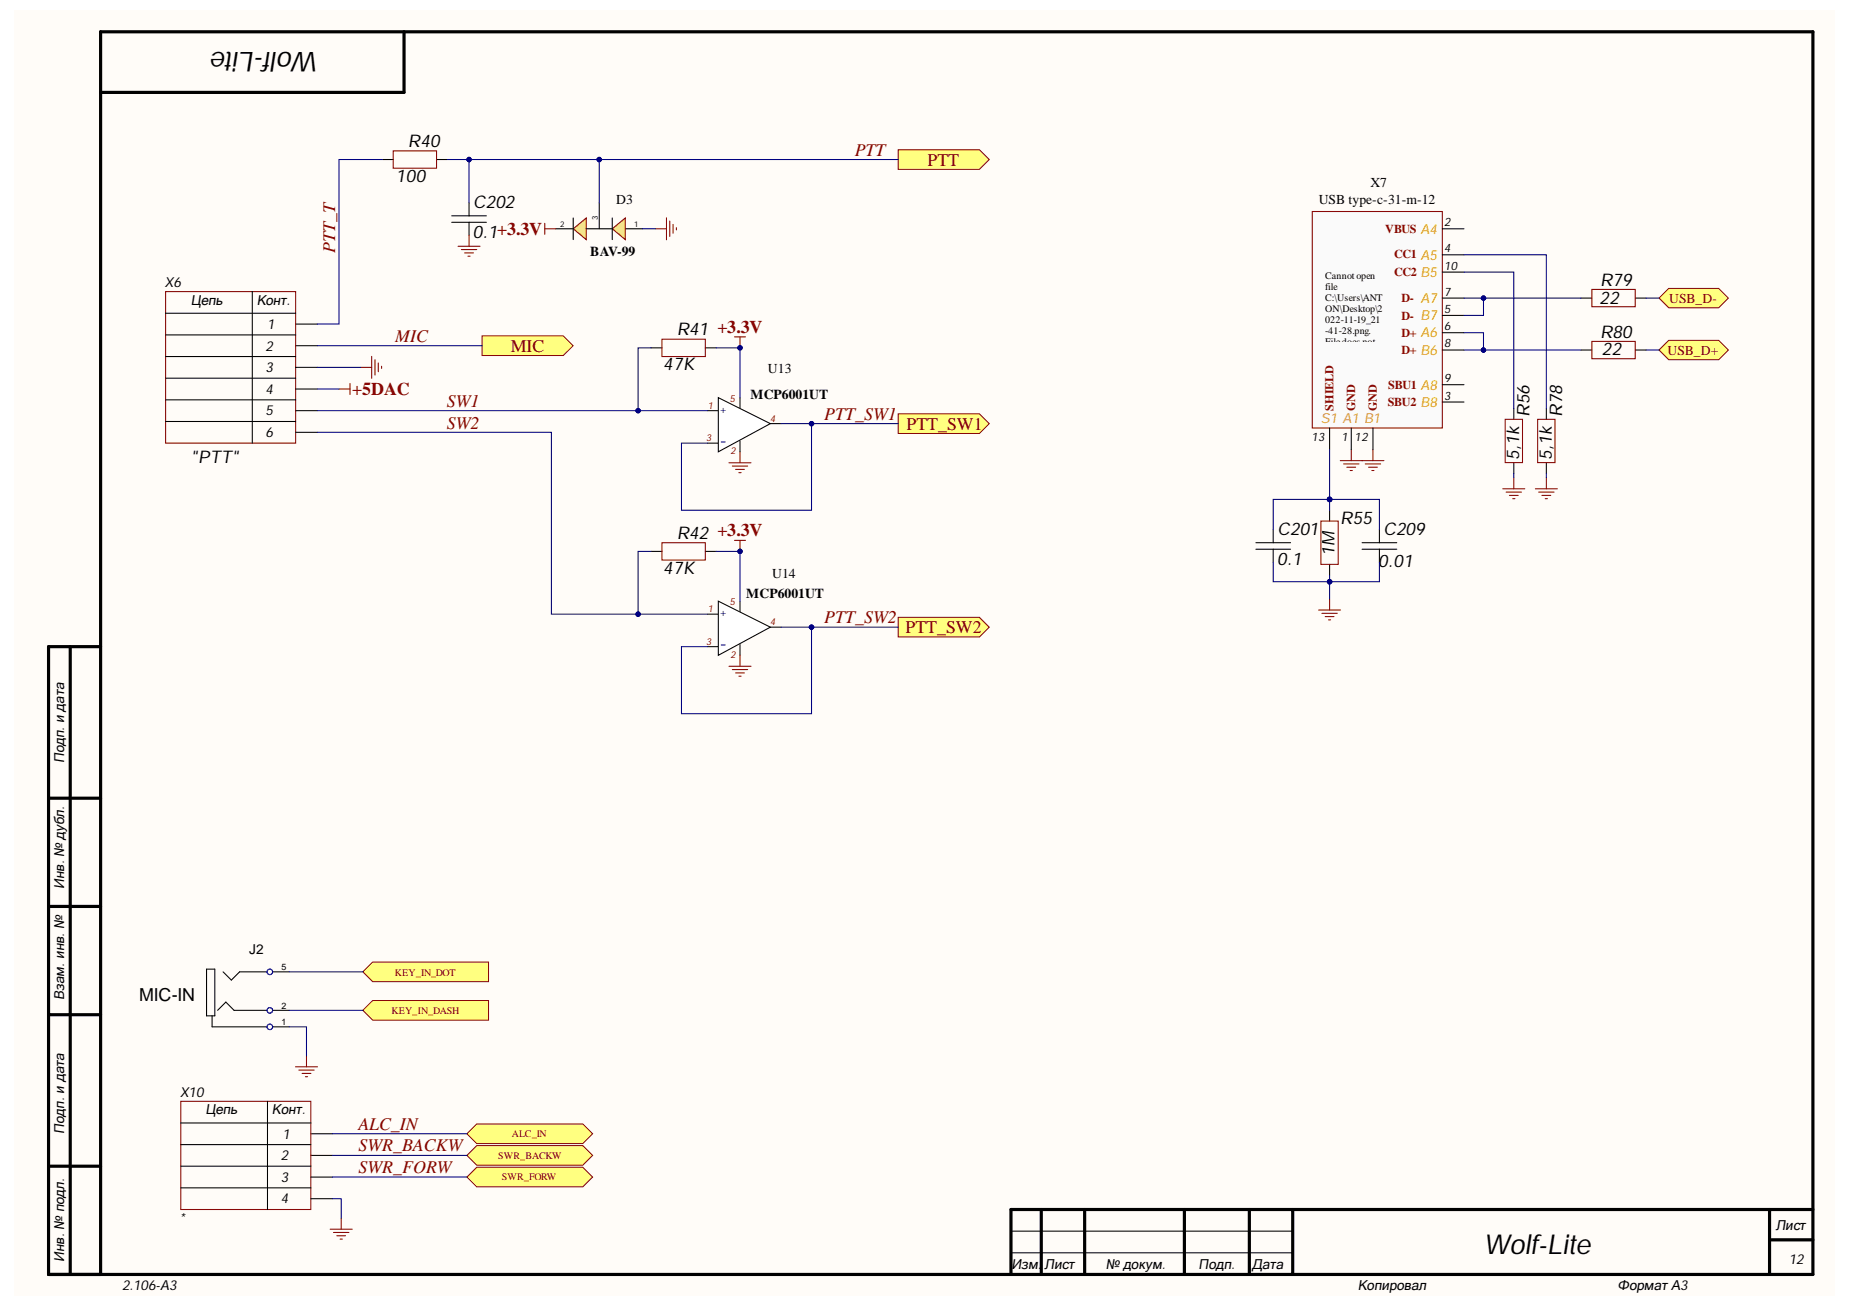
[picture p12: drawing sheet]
<svg xmlns="http://www.w3.org/2000/svg" width="297mm" height="210mm" viewBox="0 0 297 210" stroke-linecap="round" stroke-linejoin="round" font-family="sans-serif">
<g fill="#fffcf8">
<path d="M2.2 1.6h292.2v206.4h-292.2z" fill-rule="evenodd"/>
<path d="M2.2 1.6h292.2v206.4h-292.2z" fill-rule="evenodd"/>
</g>
<g fill="none" stroke="#000" stroke-width=".51">
<path d="M64.8 5.1v9.7h-48.7M11.3 103.8v100.7M16.1 103.8h-8.3v100.7h283.1v-199.4h-274.8v199.4M7.8 128.1h8.3M7.8 145.5h8.3M7.8 162.8h8.3M7.8 187.1h8.3M167.1 194.1v10.4M174.1 194.1v10.4M190.1 194.1v10.4M200.5 194.1v10.4M207.4 194.1v10.4"/>
<path d="M284 194.1v10.4M284 199h6.9M290.9 194.1h-128.7v10.4"/>
</g>
<g fill="none" stroke="#000" stroke-width=".17">
<path d="M61.4 25.6h1.7M70.1 25.6h1.7M72.5 35.7h5.6M72.5 34.6h5.6M75.3 32.5v2.1M75.3 35.7v2.1M89.2 36.7h2.8M26.6 50.3h20.8M26.6 53.7h20.8M26.6 57.2h20.8M40.5 46.8v24.3M47.4 52h3.5"/>
<path d="M47.4 55.5h3.5M47.4 59h3.5M26.6 60.7h20.8M26.6 64.2h20.8M26.6 67.6h20.8M47.4 62.4h3.5M47.4 65.9h3.5M47.4 69.4h3.5M162.2 197.6h45.2M162.2 201h45.2"/>
</g>
<path d="M63.1 24.2h7v2.8h-7zM73.5 39.5h3.5M75.3 37.8v1.7M26.6 46.8h20.8v24.3h-20.8zM74 40.1h2.5M74.6 40.6h1.4M75.1 41.1h.3" fill="none" stroke="#800000" stroke-width=".17"/>
<path d="M92 36.7l2.1-1.7v3.5z" fill="#ffd966"/>
<path d="M92 36.7l2.1-1.7v3.5z" fill="none" stroke="#980000" stroke-width=".17"/>
<path d="M92 35v3.5M94.1 36.7h4.2M96.2 32.5v4.2M100.3 36.7h2.8" fill="none" stroke="#000" stroke-width=".17"/>
<path d="M98.3 36.7l2-1.7v3.5z" fill="#ffd966"/>
<path d="M98.3 36.7l2-1.7v3.5z" fill="none" stroke="#980000" stroke-width=".17"/>
<path d="M98.3 35v3.5" fill="none" stroke="#000" stroke-width=".17"/>
<path d="M87.4 36.7h1.8M87.4 35.8v1.8M105.2 36.7h1.8M107 35v3.5M107.5 35.5v2.5M108 36v1.4M108.5 36.5v.4" fill="none" stroke="#800000" stroke-width=".17"/>
<path d="M77.4 53.9h13l1.6 1.6-1.6 1.6h-13z" fill-rule="evenodd" fill="#ffff80"/>
<path d="M77.4 53.9h13l1.6 1.6-1.6 1.6h-13z" fill="none" stroke="#800000" stroke-width=".16"/>
<path d="M57.9 59h1.7M59.6 57.2v3.5M60.2 57.7v2.5M60.7 58.2v1.5M61.2 58.8v.3M54.4 62.4h1.8M56.2 61.5v1.8" fill="none" stroke="#800000" stroke-width=".17"/>
<path d="M113.5 65.9h1.8M113.5 71.1h1.8M118.8 63.8v1.8M123.6 68h1.8" fill="none" stroke="#000" stroke-width=".17"/>
<path d="M115.3 63.8l8.3 4.2-8.3 4.5z" fill="#fff"/>
<path d="M104.5 55.8h1.7M113.2 55.8h1.7M115.3 63.8l8.3 4.2-8.3 4.5zM118.8 70.8v1.7" fill="none" stroke="#000" stroke-width=".17"/>
<path d="M106.2 54.4h7v2.8h-7zM117.9 54.1h1.7M118.8 54.1v1.7" fill="none" stroke="#800000" stroke-width=".17"/>
<circle cx="118.8" cy="55.8" r=".35" fill="#000080"/>
<circle cx="118.8" cy="55.8" r=".35" fill="none" stroke="#000080" stroke-width=".16"/>
<path d="M117 74.3h3.5M117.5 74.8h2.5M118 75.3h1.5M118.6 75.9h.3M118.8 72.5v1.8" fill="none" stroke="#800000" stroke-width=".17"/>
<path d="M113.5 98.6h1.8M118.8 96.5v1.7M113.5 103.8h1.8M123.6 100.6h1.8" fill="none" stroke="#000" stroke-width=".17"/>
<path d="M115.3 96.5l8.3 4.1-8.3 4.6z" fill="#fff"/>
<path d="M104.5 88.5h1.7M113.2 88.5h1.7M115.3 96.5l8.3 4.1-8.3 4.6zM118.8 103.4v1.8" fill="none" stroke="#000" stroke-width=".17"/>
<path d="M106.2 87.1h7v2.8h-7zM117.9 86.7h1.7M118.8 86.7v1.8" fill="none" stroke="#800000" stroke-width=".17"/>
<circle cx="118.7" cy="88.5" r=".35" fill="#000080"/>
<circle cx="118.7" cy="88.5" r=".35" fill="none" stroke="#000080" stroke-width=".16"/>
<path d="M117 106.9h3.5M117.5 107.5h2.5M118 108h1.5M118.6 108.5h.3M118.8 105.2v1.7" fill="none" stroke="#800000" stroke-width=".17"/>
<path d="M144.1 24h13.1l1.6 1.6-1.6 1.6h-13.1z" fill-rule="evenodd" fill="#ffff80"/>
<path d="M144.1 24h13.1l1.6 1.6-1.6 1.6h-13.1z" fill="none" stroke="#800000" stroke-width=".16"/>
<path d="M144.1 66.4h13.1l1.6 1.6-1.6 1.6h-13.1z" fill-rule="evenodd" fill="#ffff80"/>
<path d="M144.1 66.4h13.1l1.6 1.6-1.6 1.6h-13.1z" fill="none" stroke="#800000" stroke-width=".16"/>
<path d="M144.1 99.1h13.1l1.6 1.5-1.6 1.6h-13.1z" fill-rule="evenodd" fill="#ffff80"/>
<path d="M144.1 99.1h13.1l1.6 1.5-1.6 1.6h-13.1z" fill="none" stroke="#800000" stroke-width=".16"/>
<path d="M33.2 155.5h1.3v7.5h-1.4zM35.8 156l1.3 1.3 1.4-1.3h4.4M43.7 156h2.7M34 163v1.8h8.9M34.9 162.1l1.3-1.3 1.4 1.3h5.3M43.7 164.8h2.7M43.7 162.1h2.7" fill="none" stroke="#000" stroke-width=".17"/>
<g fill="none" stroke="#00f" stroke-width=".17">
<circle cx="43.3" cy="156" r=".44"/>
<circle cx="43.3" cy="164.8" r=".44"/>
<circle cx="43.3" cy="162.1" r=".44"/>
</g>
<path d="M47.4 171.2h3.5M47.9 171.7h2.5M48.5 172.3h1.4M49 172.8h.4M49.2 169.4v1.8" fill="none" stroke="#800000" stroke-width=".17"/>
<path d="M58.2 156l1.6-1.6h18.6v3.1h-18.6z" fill-rule="evenodd" fill="#ffff80"/>
<path d="M58.2 156l1.6-1.6h18.6v3.1h-18.6z" fill="none" stroke="#800000" stroke-width=".16"/>
<path d="M58.2 162.1l1.6-1.5h18.6v3.1h-18.6z" fill-rule="evenodd" fill="#ffff80"/>
<path d="M58.2 162.1l1.6-1.5h18.6v3.1h-18.6z" fill="none" stroke="#800000" stroke-width=".16"/>
<path d="M42.9 176.7v17.4M29 180.2h20.9M29 183.7h20.9M29 187.1h20.9M29 190.6h20.9M49.9 181.9h3.5M49.9 185.4h3.5M49.9 188.9h3.5M49.9 192.4h3.5" fill="none" stroke="#000" stroke-width=".17"/>
<path d="M29 176.7h20.9v17.4h-20.9z" fill="none" stroke="#800000" stroke-width=".17"/>
<path d="M74.9 188.9l1.6-1.6h17l1.6 1.6-1.6 1.6h-17z" fill-rule="evenodd" fill="#ffff80"/>
<path d="M74.9 188.9l1.6-1.6h17l1.6 1.6-1.6 1.6h-17z" fill="none" stroke="#800000" stroke-width=".16"/>
<path d="M74.9 181.9l1.6-1.5h17l1.6 1.5-1.6 1.6h-17z" fill-rule="evenodd" fill="#ffff80"/>
<path d="M74.9 181.9l1.6-1.5h17l1.6 1.5-1.6 1.6h-17z" fill="none" stroke="#800000" stroke-width=".16"/>
<path d="M74.9 185.4l1.6-1.6h17l1.6 1.6-1.6 1.6h-17z" fill-rule="evenodd" fill="#ffff80"/>
<path d="M74.9 185.4l1.6-1.6h17l1.6 1.6-1.6 1.6h-17z" fill="none" stroke="#800000" stroke-width=".16"/>
<path d="M53 197.3h3.5M53.5 197.8h2.5M54 198.3h1.5M54.6 198.8h.3M54.8 195.5v1.8" fill="none" stroke="#800000" stroke-width=".17"/>
<path d="M130.2 68h13.9" fill="none" stroke="#000080" stroke-width=".17"/>
<circle cx="130.2" cy="68" r=".35" fill="#000080"/>
<circle cx="130.2" cy="68" r=".35" fill="none" stroke="#000080" stroke-width=".16"/>
<path d="M50.9 69.4h37.6v29.2h25" fill="none" stroke="#000080" stroke-width=".17"/>
<circle cx="102.4" cy="98.6" r=".35" fill="#000080"/>
<circle cx="102.4" cy="98.6" r=".35" fill="none" stroke="#000080" stroke-width=".16"/>
<path d="M50.9 65.9h62.6" fill="none" stroke="#000080" stroke-width=".17"/>
<circle cx="102.4" cy="65.9" r=".35" fill="#000080"/>
<circle cx="102.4" cy="65.9" r=".35" fill="none" stroke="#000080" stroke-width=".16"/>
<path d="M61.4 25.6h-7v26.4h-3.5M71.8 25.6h3.5v6.9M50.9 59h7M50.9 55.5h26.5M50.9 62.4h3.5" fill="none" stroke="#000080" stroke-width=".17"/>
<circle cx="75.3" cy="25.6" r=".35" fill="#000080"/>
<circle cx="75.3" cy="25.6" r=".35" fill="none" stroke="#000080" stroke-width=".16"/>
<path d="M75.3 25.6h20.9v6.9" fill="none" stroke="#000080" stroke-width=".17"/>
<circle cx="75.3" cy="25.6" r=".35" fill="#000080"/>
<circle cx="75.3" cy="25.6" r=".35" fill="none" stroke="#000080" stroke-width=".16"/>
<circle cx="96.2" cy="25.6" r=".35" fill="#000080"/>
<circle cx="96.2" cy="25.6" r=".35" fill="none" stroke="#000080" stroke-width=".16"/>
<path d="M96.2 25.6h47.9" fill="none" stroke="#000080" stroke-width=".17"/>
<circle cx="96.2" cy="25.6" r=".35" fill="#000080"/>
<circle cx="96.2" cy="25.6" r=".35" fill="none" stroke="#000080" stroke-width=".16"/>
<path d="M104.5 88.5h-2.1v10.1" fill="none" stroke="#000080" stroke-width=".17"/>
<circle cx="102.4" cy="98.6" r=".35" fill="#000080"/>
<circle cx="102.4" cy="98.6" r=".35" fill="none" stroke="#000080" stroke-width=".16"/>
<path d="M104.5 55.8h-2.1v10.1" fill="none" stroke="#000080" stroke-width=".17"/>
<circle cx="102.4" cy="65.9" r=".35" fill="#000080"/>
<circle cx="102.4" cy="65.9" r=".35" fill="none" stroke="#000080" stroke-width=".16"/>
<path d="M103.1 36.7h2.1M125.4 100.6h4.8v13.9h-20.8v-10.7h4.1" fill="none" stroke="#000080" stroke-width=".17"/>
<circle cx="130.2" cy="100.6" r=".35" fill="#000080"/>
<circle cx="130.2" cy="100.6" r=".35" fill="none" stroke="#000080" stroke-width=".16"/>
<path d="M125.4 68h4.8v13.9h-20.8v-10.8h4.1" fill="none" stroke="#000080" stroke-width=".17"/>
<circle cx="130.2" cy="68" r=".35" fill="#000080"/>
<circle cx="130.2" cy="68" r=".35" fill="none" stroke="#000080" stroke-width=".16"/>
<path d="M114.9 88.5h3.9v8" fill="none" stroke="#000080" stroke-width=".17"/>
<circle cx="118.7" cy="88.5" r=".35" fill="#000080"/>
<circle cx="118.7" cy="88.5" r=".35" fill="none" stroke="#000080" stroke-width=".16"/>
<path d="M114.9 55.8h3.9v8" fill="none" stroke="#000080" stroke-width=".17"/>
<circle cx="118.8" cy="55.8" r=".35" fill="#000080"/>
<circle cx="118.8" cy="55.8" r=".35" fill="none" stroke="#000080" stroke-width=".16"/>
<path d="M130.2 100.6h13.9" fill="none" stroke="#000080" stroke-width=".17"/>
<circle cx="130.2" cy="100.6" r=".35" fill="#000080"/>
<circle cx="130.2" cy="100.6" r=".35" fill="none" stroke="#000080" stroke-width=".16"/>
<path d="M46.4 156h11.8M46.4 164.8h2.8v4.6M46.4 162.1h11.8M53.4 192.4h1.4v3.1M53.4 188.9h21.5M53.4 181.9h21.5M53.4 185.4h21.5" fill="none" stroke="#000080" stroke-width=".17"/>
<path d="M266.2 56.2l1.6-1.6h8l1.6 1.6-1.6 1.5h-8z" fill-rule="evenodd" fill="#ffff80"/>
<path d="M266.2 56.2l1.6-1.6h8l1.6 1.6-1.6 1.5h-8z" fill="none" stroke="#800000" stroke-width=".16"/>
<path d="M253.7 56.2h1.8M262.4 56.2h1.7M242.9 65.6v1.7M242.9 74.2v1.8" fill="none" stroke="#000" stroke-width=".17"/>
<path d="M255.5 54.8h6.9v2.8h-6.9zM215.1 73.9h3.5M215.6 74.5h2.5M216.1 75h1.5M216.7 75.5h.3M216.8 72.2v1.7M241.2 78.4h3.5M241.5 67.3h2.8v6.9h-2.8zM241.7 79h2.5M242.2 79.5h1.4M242.9 76.7v1.7M242.8 80h.3" fill="none" stroke="#800000" stroke-width=".17"/>
<path d="M210.6 33.9h20.9v34.8h-20.9z" fill-rule="evenodd" fill="#fafafa"/>
<path d="M210.6 33.9h20.9v34.8h-20.9zM246.4 78.4h3.5M246.8 67.3h2.7v6.9h-2.7zM246.9 79h2.5M247.4 79.5h1.5M248.1 76.7v1.7M248 80h.3" fill="none" stroke="#800000" stroke-width=".17"/>
<g fill="none" stroke="#000" stroke-width=".17">
<path d="M231.5 36.7h3.4M231.5 43.7h3.4M231.5 47.8h3.4M231.5 50.6h3.4M231.5 53.4h3.4M231.5 56.2h3.4M231.5 40.9h3.4M213.4 68.7v3.5M216.8 68.7v3.5M220.3 68.7v3.5M231.5 61.7h3.4M231.5 64.5h3.4"/>
<path d="M248.1 65.6v1.7M248.1 74.2v1.8"/>
</g>
<path d="M267.8 46.3h8l1.6 1.5-1.6 1.6h-8l-1.6-1.6z" fill-rule="evenodd" fill="#ffff80"/>
<path d="M267.8 46.3h8l1.6 1.5-1.6 1.6h-8l-1.6-1.6z" fill="none" stroke="#800000" stroke-width=".16"/>
<path d="M253.7 47.8h1.8M262.4 47.8h1.7M201.5 88.1h5.6M201.5 87.1h5.6M204.3 85v2.1M204.3 88.1v2.1M213.4 81.9v1.7M213.4 90.6v1.7M218.6 88.1h5.5M218.6 87.1h5.5M221.4 85v2.1M221.4 88.1v2.1" fill="none" stroke="#000" stroke-width=".17"/>
<path d="M255.5 46.4h6.9v2.8h-6.9zM218.6 73.9h3.5M219.1 74.5h2.5M219.6 75h1.4M220.1 75.5h.4M220.3 72.2v1.7M211.6 97.9h3.5M212 83.6h2.8v7h-2.8zM212.1 98.4h2.5M212.7 99h1.4M213.2 99.5h.3M213.4 96.1v1.8" fill="none" stroke="#800000" stroke-width=".17"/>
<path d="M234.9 47.8h3.2v2.8h-3.2M264.1 56.2h2.1" fill="none" stroke="#000080" stroke-width=".17"/>
<circle cx="238.1" cy="47.8" r=".35" fill="#000080"/>
<circle cx="238.1" cy="47.8" r=".35" fill="none" stroke="#000080" stroke-width=".16"/>
<path d="M234.9 53.4h3.2v2.8h-3.2" fill="none" stroke="#000080" stroke-width=".17"/>
<circle cx="238.1" cy="56.2" r=".35" fill="#000080"/>
<circle cx="238.1" cy="56.2" r=".35" fill="none" stroke="#000080" stroke-width=".16"/>
<path d="M234.9 43.7h8v21.9M234.9 40.9h13.2v24.7M238.1 47.8h15.6M264.1 47.8h2.1M242.9 76v.7M248.1 76v.7" fill="none" stroke="#000080" stroke-width=".17"/>
<circle cx="238.1" cy="47.8" r=".35" fill="#000080"/>
<circle cx="238.1" cy="47.8" r=".35" fill="none" stroke="#000080" stroke-width=".16"/>
<path d="M238.1 56.2h15.6" fill="none" stroke="#000080" stroke-width=".17"/>
<circle cx="238.1" cy="56.2" r=".35" fill="#000080"/>
<circle cx="238.1" cy="56.2" r=".35" fill="none" stroke="#000080" stroke-width=".16"/>
<path d="M213.4 80.1v1.8" fill="none" stroke="#000080" stroke-width=".17"/>
<circle cx="213.4" cy="80.1" r=".35" fill="#000080"/>
<circle cx="213.4" cy="80.1" r=".35" fill="none" stroke="#000080" stroke-width=".16"/>
<path d="M213.4 80.1h-9.1v4.9" fill="none" stroke="#000080" stroke-width=".17"/>
<circle cx="213.4" cy="80.1" r=".35" fill="#000080"/>
<circle cx="213.4" cy="80.1" r=".35" fill="none" stroke="#000080" stroke-width=".16"/>
<path d="M213.4 80.1h8v4.9" fill="none" stroke="#000080" stroke-width=".17"/>
<circle cx="213.4" cy="80.1" r=".35" fill="#000080"/>
<circle cx="213.4" cy="80.1" r=".35" fill="none" stroke="#000080" stroke-width=".16"/>
<path d="M213.4 72.2v7.9" fill="none" stroke="#000080" stroke-width=".17"/>
<circle cx="213.4" cy="80.1" r=".35" fill="#000080"/>
<circle cx="213.4" cy="80.1" r=".35" fill="none" stroke="#000080" stroke-width=".16"/>
<circle cx="213.4" cy="80.1" r=".35" fill="#000080"/>
<circle cx="213.4" cy="80.1" r=".35" fill="none" stroke="#000080" stroke-width=".16"/>
<path d="M204.3 90.2v3.2h17.1v-3.2" fill="none" stroke="#000080" stroke-width=".17"/>
<circle cx="213.4" cy="93.3" r=".35" fill="#000080"/>
<circle cx="213.4" cy="93.3" r=".35" fill="none" stroke="#000080" stroke-width=".16"/>
<path d="M213.4 92.3v1.1" fill="none" stroke="#000080" stroke-width=".17"/>
<circle cx="213.4" cy="93.3" r=".35" fill="#000080"/>
<circle cx="213.4" cy="93.3" r=".35" fill="none" stroke="#000080" stroke-width=".16"/>
<path d="M213.4 93.4v2.7" fill="none" stroke="#000080" stroke-width=".17"/>
<circle cx="213.4" cy="93.3" r=".35" fill="#000080"/>
<circle cx="213.4" cy="93.3" r=".35" fill="none" stroke="#000080" stroke-width=".16"/>
<g font-size="4.4">
<text x="51.2" y="8.4" transform="rotate(-180 51.2 8.4)">Wolf-Lite</text>
<text x="238.1" y="201.2">Wolf-Lite</text>
</g>
<g font-size="2.9" fill="#800000">
<text x="137.2" y="25">PTT</text>
<text x="148.9" y="26.6">PTT</text>
<text x="53.8" y="40.6" transform="rotate(-90 53.8 40.6)">PTT_T</text>
<text x="63.4" y="54.8">MIC</text>
<text x="82" y="56.4">MIC</text>
<text x="56.5" y="63.4">+5DAC</text>
<text x="71.7" y="65.3">SW1</text>
<text x="71.7" y="68.8">SW2</text>
<text x="132.3" y="67.3">PTT_SW1</text>
<text x="145.5" y="68.9">PTT_SW1</text>
<text x="132.3" y="100">PTT_SW2</text>
<text x="145.3" y="101.6">PTT_SW2</text>
<text x="57.5" y="181.3">ALC_IN</text>
<text x="57.5" y="184.8">SWR_BACKW</text>
<text x="57.5" y="188.3">SWR_FORW</text>
</g>
<g font-size="2.9" fill="#000080">
<text x="115.6" y="71.6">-</text>
<text x="115.6" y="104.2">-</text>
</g>
<text font-size="2.9" x="22.3" y="160.7">MIC-IN</text>
<g font-size="2.8">
<text x="65.5" y="23.7">R40</text>
<text x="63.5" y="29.1">100</text>
<text x="76" y="33.4">C202</text>
<text x="75.9" y="38.2">0.1+3.3V</text>
<text x="256.8" y="45.9">R79</text>
<text x="108.6" y="53.8">R41 +3.3V</text>
<text x="256.7" y="48.7">22</text>
<text x="106.4" y="59.4">47K</text>
<text x="256.8" y="54.2">R80</text>
<text x="257" y="56.9">22</text>
<text x="245.5" y="66.9" transform="rotate(-90 245.5 66.9)">R56</text>
<text x="250.7" y="66.9" transform="rotate(-90 250.7 66.9)">R78</text>
<text x="30.7" y="74.3">&quot;PTT&quot;</text>
<text x="243.8" y="73.8" transform="rotate(-90 243.8 73.8)">5,1k</text>
<text x="249" y="73.8" transform="rotate(-90 249 73.8)">5,1k</text>
<text x="108.6" y="86.5">R42 +3.3V</text>
<text x="205" y="85.8">C201</text>
<text x="214.2" y="89.3" transform="rotate(-90 214.2 89.3)">1M</text>
<text x="215.1" y="84.1">R55</text>
<text x="222" y="85.8">C209</text>
<text x="106.4" y="92.1">47K</text>
<text x="204.9" y="90.7">0.1</text>
<text x="221.2" y="91">0.01</text>
</g>
<g font-size="2.2">
<text x="219.9" y="30">X7</text>
<text x="98.9" y="32.8">D3</text>
<text x="211.6" y="32.8">USB type-c-31-m-12</text>
<text x="94.7" y="41.1">BAV-99</text>
<text x="26.4" y="46.1">X6</text>
<text x="30.6" y="48.9">Цепь</text>
<text x="41.2" y="48.9">Конт.</text>
<text x="42.9" y="52.8">1</text>
<text x="42.6" y="56.3">2</text>
<text x="42.6" y="59.7">3</text>
<text x="123.2" y="59.9">U13</text>
<text x="42.6" y="63.2">4</text>
<text x="120.4" y="64">MCP6001UT</text>
<text x="42.6" y="66.7">5</text>
<text x="42.6" y="70.1">6</text>
<text x="119.8" y="96">MCP6001UT</text>
<text x="123.9" y="92.8">U14</text>
<text x="10.3" y="122.5" transform="rotate(-90 10.3 122.5)">Подп. и дата</text>
<text x="10.3" y="142.7" transform="rotate(-90 10.3 142.7)">Инв. № дубл.</text>
<text x="40" y="153.2">J2</text>
<text x="10.3" y="160.4" transform="rotate(-90 10.3 160.4)">Взам. инв. №</text>
<text x="28.8" y="176.1">X10</text>
<text x="33" y="178.8">Цепь</text>
<text x="43.6" y="178.8">Конт.</text>
<text x="10.3" y="182" transform="rotate(-90 10.3 182)">Подп. и дата</text>
<text x="45.3" y="182.7">1</text>
<text x="45.1" y="186.2">2</text>
<text x="45.1" y="189.7">3</text>
<text x="28.8" y="196.3">*</text>
<text x="45.1" y="193.1">4</text>
<text x="285" y="197.3">Лист</text>
<text x="10.3" y="202.5" transform="rotate(-90 10.3 202.5)">Инв. № подл.</text>
<text x="162.3" y="203.6">Изм.</text>
<text x="167.6" y="203.6">Лист</text>
<text x="177.5" y="203.6">№ докум.</text>
<text x="192.3" y="203.6">Подп.</text>
<text x="200.9" y="203.6">Дата</text>
<text x="287.1" y="202.8">12</text>
<text x="19.6" y="207.1">2.106-A3</text>
<text x="217.9" y="207.1">Копировал</text>
<text x="259.6" y="207.1">Формат А3</text>
</g>
<g font-size="2.2" fill="#f90">
<text x="227.9" y="41.7">A5</text>
<text x="227.9" y="37.5">A4</text>
<text x="227.9" y="44.4">B5</text>
<text x="227.9" y="48.6">A7</text>
<text x="227.9" y="51.4">B7</text>
<text x="227.9" y="54.2">A6</text>
<text x="227.9" y="56.9">B6</text>
<text x="227.9" y="62.5">A8</text>
<text x="227.9" y="65.3">B8</text>
</g>
<g font-size="2.2" fill="#800000">
<text x="267.9" y="48.6">USB_D-</text>
<text x="267.6" y="56.9">USB_D+</text>
</g>
<text font-size="2.2" fill="#e69138" x="212" y="67.8">S1 A1 B1</text>
<g font-size="1.9" fill="#900">
<text x="222.3" y="37.3">VBUS</text>
<text x="223.7" y="41.5">CC1</text>
<text x="223.7" y="44.3">CC2</text>
<text x="224.9" y="48.5">D-</text>
<text x="224.9" y="51.3">D-</text>
<text x="224.9" y="54.1">D+</text>
<text x="224.9" y="56.8">D+</text>
<text x="214" y="65.9" transform="rotate(-90 214 65.9)">SHIELD</text>
<text x="217.5" y="65.9" transform="rotate(-90 217.5 65.9)">GND</text>
<text x="220.9" y="65.9" transform="rotate(-90 220.9 65.9)">GND</text>
<text x="222.7" y="65.1">SBU2</text>
<text x="222.8" y="62.3">SBU1</text>
</g>
<g font-size="1.9">
<text x="231.8" y="40.5">4</text>
<text x="231.8" y="36.3">2</text>
<text x="231.8" y="43.3">10</text>
<text x="231.8" y="47.5">7</text>
<text x="231.8" y="50.3">5</text>
<text x="231.8" y="53">6</text>
<text x="231.8" y="55.8">8</text>
<text x="231.8" y="61.3">9</text>
<text x="231.8" y="64.1">3</text>
<text x="210.4" y="70.8">13</text>
<text x="215.3" y="70.8">1</text>
<text x="217.4" y="70.8">12</text>
</g>
<g font-size="1.6">
<text x="212.6" y="44.8">Cannot open</text>
<text x="212.6" y="46.6">file</text>
<text x="212.6" y="48.2">C:\Users\ANT</text>
<text x="212.6" y="50">ON\Desktop\2</text>
<text x="212.6" y="51.8">022-11-19_21</text>
<text x="212.6" y="53.6">-41-28.png.</text>
<text x="212.6" y="55.3">Filedoes not</text>
</g>
<g font-size="1.6" fill="#000080">
<text x="115.6" y="66.2">+</text>
<text x="115.6" y="98.9">+</text>
</g>
<g font-size="1.6" fill="#800000">
<text x="63.4" y="156.5">KEY_IN_DOT</text>
<text x="62.8" y="162.7">KEY_IN_DASH</text>
<text x="79.9" y="185.9">SWR_BACKW</text>
<text x="82.1" y="182.5">ALC_IN</text>
<text x="80.5" y="189.4">SWR_FORW</text>
</g>
<g font-size="1.5" fill="#980000">
<text x="113.6" y="65.6">1</text>
<text x="117.1" y="64.5">5</text>
<text x="113.3" y="70.8">3</text>
<text x="123.6" y="67.7">4</text>
<text x="117.2" y="72.9">2</text>
<text x="113.6" y="98.3">1</text>
<text x="117.1" y="97.2">5</text>
<text x="123.6" y="100.4">4</text>
<text x="113.3" y="103.5">3</text>
<text x="117.2" y="105.6">2</text>
</g>
<g font-size="1.4">
<text x="45.2" y="155.7">5</text>
<text x="45.2" y="161.9">2</text>
<text x="45.2" y="164.5">1</text>
</g>
<g font-size="1.3">
<text x="95.9" y="35.3" transform="rotate(-90 95.9 35.3)">3</text>
<text x="89.9" y="36.5">2</text>
<text x="101.8" y="36.5">1</text>
</g>
</svg>
